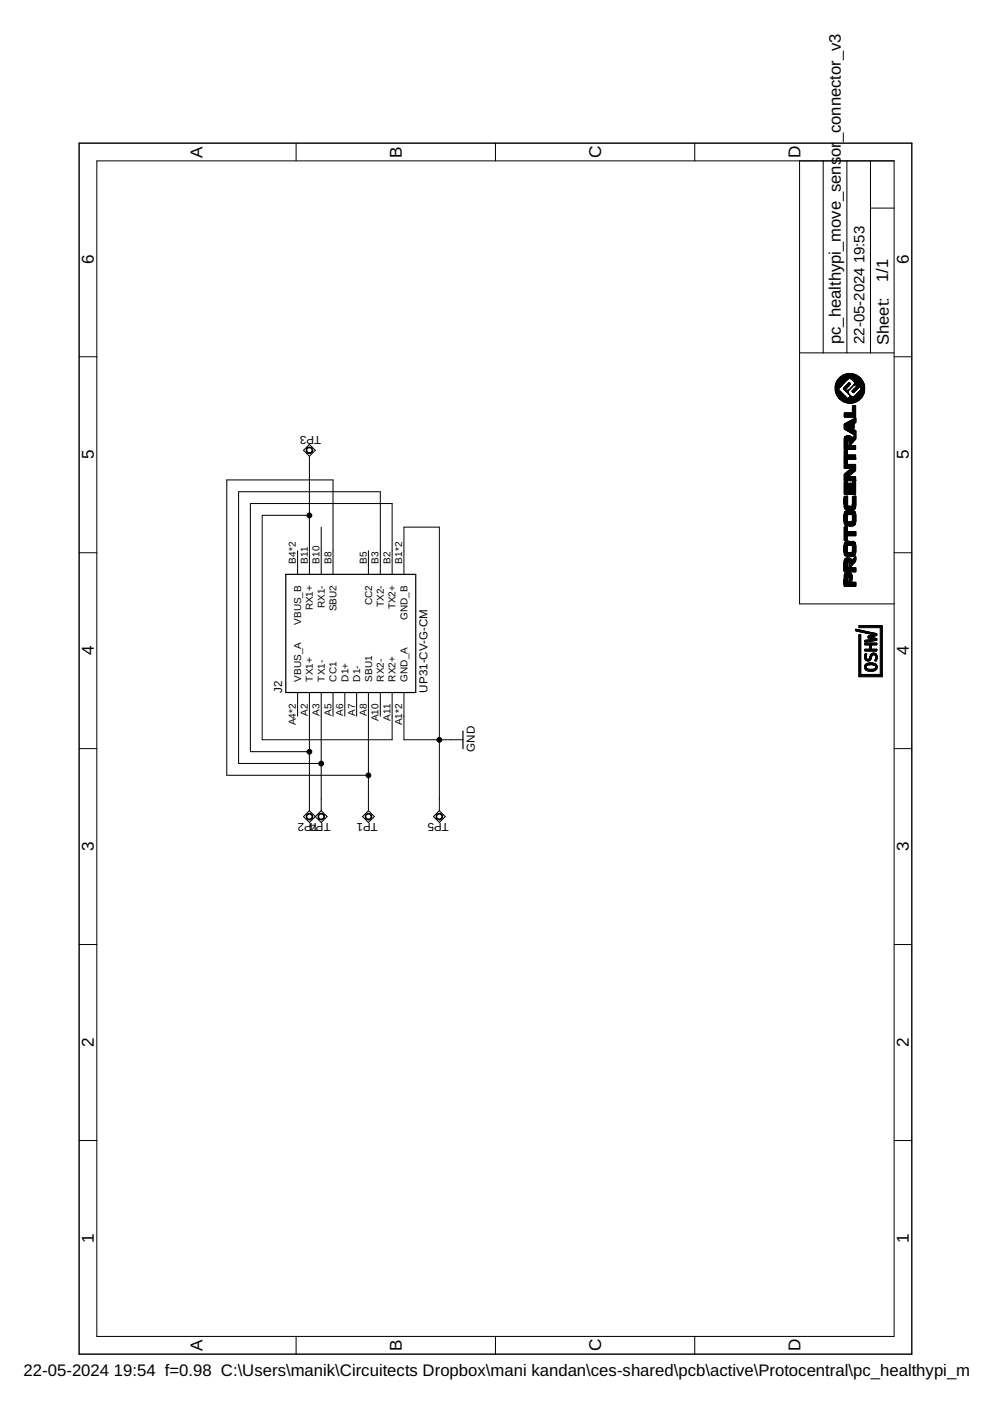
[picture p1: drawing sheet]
<svg xmlns="http://www.w3.org/2000/svg" width="210mm" height="297mm" viewBox="0 0 210 297" stroke-linecap="round" stroke-linejoin="round" font-family="sans-serif">
<g fill="none" stroke="#000" stroke-width=".21">
<path d="M20.5 34h168.7v248.7h-168.7zM62.7 30.3v3.7M104.8 30.3v3.7M147 30.3v3.7M169.2 34v93.8h20M174.2 34v40.7M179.2 34v40.7M184.2 34v40.7M184.2 44h5M16.7 75.5h3.8M169.2 74.7h20M189.2 75.5h3.7"/>
<path d="M64.2 95.3l1.3-1.3 1.2 1.3-1.2 1.2zM65.5 96.5v25M16.7 116.9h3.8M63 116.5v5M65.5 109h-10v47.5h27.5v-10M68 111.5v10M78 116.5v5M189.2 116.9h3.7M70.5 121.5v-20h-22.5v62.5h30M80.5 121.5v-17.5h-30v57.5h17.5M83 121.5v-15h-30v52.5h12.5M85.5 121.5v-10h7.5v60"/>
<path d="M16.7 158.4h3.8M63 146.5v5M65.5 146.5v25M68 146.5v25M70.5 146.5v5M73 146.5v5M75.5 146.5v5M78 146.5v25M80.5 146.5v5M85.5 146.5v10h12.5M189.2 158.4h3.7M65.5 171.5l-1.3 1.3 1.3 1.2 2.5-2.5"/>
<path d="M65.5 171.5l2.5 2.5 1.2-1.2-1.2-1.3M78 171.5l1.2 1.3-1.2 1.2-1.3-1.2zM93 171.5l1.2 1.3-1.2 1.2-1.3-1.2zM16.7 199.8h3.8M189.2 199.8h3.7M16.7 241.3h3.8M189.2 241.3h3.7M62.7 282.7v3.8M104.8 282.7v3.8M147 282.7v3.8"/>
</g>
<path d="M16.7 30.3h176.2v256.2h-176.2z" fill="none" stroke="#000" stroke-width=".3"/>
<g fill="#000" stroke="#000" stroke-width=".21">
<path d="M65 94.7a.7 .7 0 0 1 1.1 .3 .7 .7 0 0 1-.6 1v-.2a.55 .55 0 0 1-.5-.8 .55 .55 0 0 1 .9-.1 .55 .55 0 0 1-.2 .9 .62 .62 0 0 1-.9-.2 .62 .62 0 0 1 .2-.9z" fill-rule="evenodd"/>
<path d="M64.9 172.4a.71 .71 0 0 1 1.2 0 .71 .71 0 0 1-.6 1.1v-.2a.54 .54 0 0 1-.6-.7 .54 .54 0 0 1 .9-.2 .54 .54 0 0 1-.1 .9 .6 .6 0 0 1-.8-.1 .6 .6 0 0 1 0-.8z" fill-rule="evenodd"/>
<path d="M67.5 172.2a.7 .7 0 0 1 1.1 .3 .7 .7 0 0 1-.6 1v-.2a.54 .54 0 0 1-.6-.7 .54 .54 0 0 1 .9-.2 .54 .54 0 0 1-.1 .9 .61 .61 0 0 1-.9-.2 .61 .61 0 0 1 .2-.9z" fill-rule="evenodd"/>
<path d="M77.5 172.2a.7 .7 0 0 1 1.1 .3 .7 .7 0 0 1-.6 1v-.2a.54 .54 0 0 1-.6-.7 .54 .54 0 0 1 .9-.2 .54 .54 0 0 1-.2 .9 .61 .61 0 0 1-.8-.2 .61 .61 0 0 1 .2-.9z" fill-rule="evenodd"/>
<path d="M92.4 172.4a.71 .71 0 0 1 1.2 0 .71 .71 0 0 1-.6 1.1v-.2a.54 .54 0 0 1-.6-.7 .54 .54 0 0 1 .9-.2 .54 .54 0 0 1-.1 .9 .6 .6 0 0 1-.8-.1 .6 .6 0 0 1 0-.8z" fill-rule="evenodd"/>
<circle cx="65.5" cy="109.1" r=".51"/>
<circle cx="65.5" cy="159" r=".51"/>
<circle cx="93" cy="156.5" r=".51"/>
<circle cx="68" cy="161.5" r=".51"/>
<circle cx="78" cy="164" r=".51"/>
</g>
<path d="M60.5 121.5h27.5v25h-27.5zM98 154.6v3.8" fill="none" stroke="#000" stroke-width=".25"/>
<g fill="#000" stroke="#000" stroke-width=".21">
<path d="M176.7 81.6l.1 1.1zM176.8 81.3v1.6zM176.8 81.2l.1 1.9zM176.9 81v2.2zM176.9 80.9l.1 2.5zM177 80.8v2.7zM177 80.7l.1 2.8zM177.1 80.6v3.1zM177.1 80.5l.1 3.3zM177.2 80.5v3.3zM177.2 80.3v3.6zM177.3 80.3v3.6z"/>
<path d="M177.3 80.2l.1 3.9zM177.4 82.4v1.7zM177.4 80.2v2.1zM177.4 82.4l.1 1.8zM177.4 80.1l.1 2.2zM177.5 82.4v1.9zM177.5 80.1v2.1zM177.5 82.5l.1 1.8zM177.5 80l.1 2.2zM177.6 82.5v1.9zM177.6 79.9v2.2zM177.6 82.6l.1 1.8z"/>
<path d="M177.6 79.9l.1 2.2zM177.7 82.6v1.9zM177.7 79.8v2.2zM177.7 82.7l.1 1.8zM177.7 79.8l.1 2.2zM177.8 82.8v1.7zM177.8 79.8v2.1zM177.8 82.8l.1 1.7zM177.8 79.8l.1 2.1zM177.9 82.9v1.7zM177.9 79.7v2.1zM177.9 82.9l.1 1.7z"/>
<path d="M177.9 79.7l.1 2.1zM178 83v1.7zM178 79.6v2.1zM178 83l.1 1.7zM178 79.6l.1 2zM178.1 83.1v1.7zM178.1 79.6v2zM178.1 83.1l.1 1.7zM178.1 79.5l.1 2.1zM178.2 83.2v1.6zM178.2 79.5v2zM178.2 83.2l.1 1.7z"/>
<path d="M178.2 79.5l.1 1.9zM178.3 83.2v1.7zM178.3 79.4v1.9zM178.3 83.3l.1 1.6zM178.3 79.4l.1 1.9zM178.4 83.4v1.6zM178.4 79.4v1.9zM178.4 83.4l.1 1.6zM178.4 79.4l.1 1.8zM178.5 83.4v1.6zM178.5 82.1v.2zM178.5 79.3v1.9z"/>
<path d="M178.5 83.5l.1 1.5zM178.5 82.1l.1 .3zM178.5 79.3l.1 1.8zM178.6 83.6v1.4zM178.6 82v.4zM178.6 79.2v1.9zM178.6 98.3l.1 .8zM178.6 95.3l.1 2.9zM178.6 92.6l.1 2.5zM178.6 89.7l.1 1.1zM178.6 87.5l.1 .8zM178.6 83.6l.1 1.4z"/>
<path d="M178.6 82l.1 .5zM178.6 79.3l.1 1.7zM178.7 98.3v.8zM178.7 95.3v2.9zM178.7 92.5v2.6zM178.7 89.7v1.1zM178.7 87.4v.8zM178.7 83.7v1.3zM178.7 81.9v.6zM178.7 79.2v1.7zM178.7 98.3l.1 .8zM178.7 95.3l.1 2.9z"/>
<path d="M178.7 92.4l.1 2.7zM178.7 89.7l.1 1.1zM178.7 87.4l.1 .8zM178.7 83.7l.1 1.4zM178.7 81.9l.1 .7zM178.7 79.2l.1 1.7zM178.8 98.3v.8zM178.8 95.3v2.9zM178.8 92.4v2.7zM178.8 89.6v1.3zM178.8 87.4v.8zM178.8 83.8v1.3z"/>
<path d="M178.8 81.8v.7zM178.8 79.2v1.7zM178.8 98.3l.1 .8zM178.8 95.3l.1 2.9zM178.8 92.4l.1 2.7zM178.8 89.6l.1 1.3zM178.8 87.4l.1 .8zM178.8 83.8l.1 1.4zM178.8 81.7l.1 .8zM178.8 79.2l.1 1.6zM178.9 98.3v.8zM178.9 95.3v2.9z"/>
<path d="M178.9 92.3v2.8zM178.9 89.6v1.3zM178.9 87.4v.8zM178.9 83.8v1.4zM178.9 82.5v.2zM178.9 81.7v.7zM178.9 79.1v1.7zM178.9 98.3l.1 .8zM178.9 95.3l.1 2.9zM178.9 92.3l.1 2.8zM178.9 89.6l.1 1.4zM178.9 87.4l.1 .8z"/>
<path d="M178.9 83.9l.1 1.3zM178.9 82.5l.1 .3zM178.9 81.6l.1 .8zM178.9 79.1l.1 1.6zM179 98.3v.8zM179 95.3v2.9zM179 92.3v2.8zM179 89.5v1.5zM179 87.4v.8zM179 83.9v1.3zM179 82.5v.3zM179 81.6v.7z"/>
<path d="M179 79.2v1.4zM179 84v1.2zM179 79.1v1.5zM179.1 98.3v.8zM179.1 95.3v2.9zM179.1 92.2v2.9zM179.1 89.5v1.6zM179.1 87.4v.8zM179.1 84.1v1.1zM179.1 82.5v.4zM179.1 81.5v.7zM179.1 79.1v1.5z"/>
<path d="M179.1 98.3l.1 .8zM179.1 95.3l.1 2.9zM179.1 92.2l.1 2.9zM179.1 89.5l.1 1.6zM179.1 87.4l.1 .8zM179.1 84.1l.1 1.1zM179.1 82.6l.1 .4zM179.1 81.4l.1 .8zM179.1 79.1l.1 1.4zM179.2 98.3v.8zM179.2 95.3v2.9zM179.2 92.2v2.9z"/>
<path d="M179.2 89.4v1.7zM179.2 87.4v.8zM179.2 84.2v1.1zM179.2 82.5v.5zM179.2 81.4v.7zM179.2 79.1v1.4zM179.2 98.3l.1 .8zM179.2 95.3l.1 2.9zM179.2 92.2l.1 2.9zM179.2 89.4l.1 1.7zM179.2 87.4l.1 .8zM179.2 84.2l.1 1.1z"/>
<path d="M179.2 82.5l.1 .6zM179.2 81.3l.1 .8zM179.2 79.1l.1 1.3zM179.3 98.3v.8zM179.3 95.3v2.9zM179.3 92.2v2.9zM179.3 89.3v1.9zM179.3 87.4v.8zM179.3 84.2v1.1zM179.3 82.5v.6zM179.3 81.3v.7zM179.3 79.1v1.3z"/>
<path d="M179.3 98.3l.1 .8zM179.3 96.3l.1 .9zM179.3 92.2l.1 2.9zM179.3 89.3l.1 1.9zM179.3 87.4l.1 .8zM179.3 84.3l.1 .9zM179.3 82.5l.1 .6zM179.3 81.2l.1 .8zM179.3 79l.1 1.3zM179.4 98.3v.8zM179.4 96.3v.9zM179.4 94.3v.8z"/>
<path d="M179.4 92.2v1.1zM179.4 89.3v1.9zM179.4 87.4v.8zM179.4 84.4v.9zM179.4 82.6v.6zM179.4 81.2v.7zM179.4 79.1v1.1zM179.4 98.3l.1 .8zM179.4 96.3l.1 .9zM179.4 94.3l.1 .8zM179.4 92.2l.1 .8zM179.4 89.3l.1 1.9z"/>
<path d="M179.4 87.4l.1 .8zM179.4 84.3l.1 .9zM179.4 82.5l.1 .8zM179.4 81.2l.1 .7zM179.4 79.1l.1 1.1zM179.5 98.3v.8zM179.5 96.3v.9zM179.5 94.3v.8zM179.5 92.2v.8zM179.5 89.3v1.9zM179.5 87.4v.8zM179.5 84.2v1.1z"/>
<path d="M179.5 83.1v.2zM179.5 82.5v.3zM179.5 81.1v.7zM179.5 79.1v1.1zM179.5 98.3l.1 .8zM179.5 96.3l.1 .9zM179.5 94.3l.1 .8zM179.5 92.2l.1 .8zM179.5 90.3l.1 1zM179.5 89.2l.1 1zM179.5 87.4l.1 .8zM179.5 84.2l.1 1.1z"/>
<path d="M179.5 83.2l.1 .2zM179.5 82.5l.1 .2zM179.5 81l.1 .8zM179.5 79.1l.1 1.1zM179.6 98.3v.8zM179.6 96.3v.9zM179.6 94.3v.8zM179.6 92.2v.8zM179.6 90.3v1zM179.6 89.2v1zM179.6 87.4v.8zM179.6 84.2v1.1z"/>
<path d="M179.6 83.2v.2zM179.6 81v.7zM179.6 79.1v1zM179.6 98.3l.1 .8zM179.6 96.3l.1 .9zM179.6 94.3l.1 .8zM179.6 92.2l.1 1.2zM179.6 90.3l.1 1.1zM179.6 89.2l.1 1zM179.6 87.4l.1 .8zM179.6 84.1l.1 1.2zM179.6 80.9l.1 .8z"/>
<path d="M179.6 79.1l.1 1zM179.7 98.3v.8zM179.7 96.3v.9zM179.7 92.2v2.9zM179.7 90.3v1.1zM179.7 89.2v1zM179.7 87.4v.8zM179.7 84.1v1.2zM179.7 80.9v.7zM179.7 79.1v1zM179.7 98.3l.1 .8zM179.7 96.3l.1 .9z"/>
<path d="M179.7 92.2l.1 2.9zM179.7 90.4l.1 1zM179.7 89.1l.1 1zM179.7 87.4l.1 .8zM179.7 84l.1 1.3zM179.7 81l.1 .5zM179.7 79.1l.1 1zM179.8 98.3v.8zM179.8 96.3v.9zM179.8 92.2v2.9zM179.8 90.4v1.1zM179.8 89.1v1z"/>
<path d="M179.8 87.4v.8zM179.8 83.9v1.4zM179.8 81v.5zM179.8 79.1v1zM179.8 98.3l.1 .8zM179.8 96.3l.1 .9zM179.8 92.2l.1 2.9zM179.8 90.4l.1 1.1zM179.8 89l.1 1.1zM179.8 87.4l.1 .8zM179.8 83.9l.1 1.4zM179.8 81l.1 .4z"/>
<path d="M179.8 79.1l.1 1zM179.9 98.3v.8zM179.9 96.3v.9zM179.9 94.3v.8zM179.9 92.2v2zM179.9 90.5v1zM179.9 89v1.1zM179.9 87.4v.8zM179.9 83.8v1.5zM179.9 81.1v.3zM179.9 79.1v1zM179.9 98.3l.1 .8z"/>
<path d="M179.9 96.3l.1 .9zM179.9 94.3l.1 .8zM179.9 92.2l.1 1.9zM179.9 90.5l.1 1zM179.9 89l.1 1zM179.9 87.4l.1 .8zM179.9 83.8l.1 1.5zM179.9 81.2l.1 .1zM179.9 79.1l.1 1zM180 98.3v.8zM180 96.3v.9zM180 94.3v.8z"/>
<path d="M180 92.3v1.8zM180 90.6v1zM180 88.9v1.1zM180 87.4v.8zM180 83.7v1.6zM180 79.1v1zM180 98.3l.1 .8zM180 96.3l.1 .9zM180 94.3l.1 .8zM180 92.4l.1 1.6zM180 90.6l.1 1zM180 89l.1 1.4z"/>
<path d="M180 87.4l.1 .8zM180 83.8l.1 1.5zM180 79.1l.1 1.1zM180.1 96.3v.9zM180.1 94.3v.8zM180.1 92.4v1.6zM180.1 90.6v1zM180.1 88.9v1.5zM180.1 87.4v.8zM180.1 83.8v1.5zM180.1 79.1v1.1zM180.1 92.5v1.4z"/>
<path d="M180.2 96.3v.9zM180.2 94.3v.8zM180.2 92.6v1.3zM180.2 90.6v1.1zM180.2 88.9v1.6zM180.2 87.4v.8zM180.2 83.9v1.4zM180.2 79.1v1.1zM180.2 96.3l.1 .9zM180.2 94.3l.1 .8zM180.2 92.7l.1 1.1zM180.2 90.6l.1 1.1z"/>
<path d="M180.2 88.9l.1 1.6zM180.2 87.4l.1 .8zM180.2 83.9l.1 1.4zM180.2 79.1l.1 1.1zM180.3 96.3v.9zM180.3 94.3v.8zM180.3 92.7v1zM180.3 90.7v1zM180.3 88.8v1.7zM180.3 87.4v.8zM180.3 83.9v1.4zM180.3 82.7v.2z"/>
<path d="M180.3 79v1.3zM180.3 96.3l.1 .9zM180.3 94.3l.1 .8zM180.3 92.6l.1 1.1zM180.3 90.7l.1 1zM180.3 88.8l.1 1.7zM180.3 87.4l.1 .8zM180.3 83.9l.1 1.4zM180.3 82.7l.1 .2zM180.3 79.1l.1 1.3zM180.4 96.3v.9zM180.4 94.3v.8z"/>
<path d="M180.4 92.6v1.1zM180.4 90.7v1.1zM180.4 88.8v1.8zM180.4 85.9v2.4zM180.4 83.9v1.4zM180.4 82.6v.4zM180.4 79.1v1.3zM180.4 96.3l.1 .9zM180.4 94.3l.1 .8zM180.4 92.5l.1 1.1zM180.4 90.8l.1 1zM180.4 88.8l.1 1.8z"/>
<path d="M180.4 85.9l.1 2.4zM180.4 83.9l.1 1.4zM180.4 82.5l.1 .5zM180.4 79.1l.1 1.4zM180.5 98.3v1.7zM180.5 96.3v.9zM180.5 94.3v.8zM180.5 92.5v1.1zM180.5 90.8v1zM180.5 88.7v1.9zM180.5 85.9v2.4zM180.5 83.9v1.4z"/>
<path d="M180.5 82.5v.5zM180.5 79.1v1.4zM180.5 98.3l.1 1.7zM180.5 96.3l.1 .9zM180.5 94.3l.1 .8zM180.5 92.4l.1 1.1zM180.5 90.8l.1 1.1zM180.5 88.7l.1 1.9zM180.5 85.9l.1 2.4zM180.5 83.9l.1 1.4zM180.5 82.5l.1 .6zM180.5 79.1l.1 1.5z"/>
<path d="M180.6 98.3v1.6zM180.6 96.3v.9zM180.6 94.3v.8zM180.6 92.4v1.1zM180.6 90.8v1.1zM180.6 88.6v2zM180.6 85.9v2.4zM180.6 83.9v1.3zM180.6 82.4v.7zM180.6 79.2v1.4zM180.6 98.3l.1 1.6zM180.6 96.3l.1 .9z"/>
<path d="M180.6 94.3l.1 .8zM180.6 92.3l.1 1.1zM180.6 90.9l.1 1zM180.6 88.7l.1 2zM180.6 85.9l.1 2.4zM180.6 83.9l.1 1.3zM180.6 82.3l.1 .8zM180.6 79.2l.1 1.4zM180.7 98.3v1.6zM180.7 96.3v.9zM180.7 94.3v.8zM180.7 92.2v1.1z"/>
<path d="M180.7 90.9v1zM180.7 88.6v2zM180.7 85.8v2.5zM180.7 83.9v1.3zM180.7 82.3v.7zM180.7 81.3v.2zM180.7 79.1v1.6zM180.7 98.2l.1 1.6zM180.7 96.3l.1 .9zM180.7 94.3l.1 .8zM180.7 92.2l.1 1.1zM180.7 91l.1 1z"/>
<path d="M180.7 88.6l.1 1zM180.7 85.8l.1 2.5zM180.7 83.9l.1 1.3zM180.7 82.3l.1 .7zM180.7 81.3l.1 .2zM180.7 79.2l.1 1.6zM180.8 98.3v1.4zM180.8 96.3v.9zM180.8 94.3v.8zM180.8 92.1v1.1zM180.8 91v1zM180.8 88.5v1.1z"/>
<path d="M180.8 85.8v2.5zM180.8 83.8v1.4zM180.8 82.2v.7zM180.8 81.2v.2zM180.8 79.2v1.7zM180.8 98.3l.1 1.4zM180.8 96.3l.1 .9zM180.8 94.3l.1 .8zM180.8 92.1l.1 1.1zM180.8 91l.1 1zM180.8 88.5l.1 1.1zM180.8 85.8l.1 2.5z"/>
<path d="M180.8 83.8l.1 1.4zM180.8 82.1l.1 .8zM180.8 79.2l.1 2.2zM180.9 98.3v1.4zM180.9 96.3v.9zM180.9 94.3v.8zM180.9 92.1v1zM180.9 91v1zM180.9 88.5v1zM180.9 85.8v2.5zM180.9 83.7v1.5zM180.9 82.1v.7z"/>
<path d="M180.9 79.2v2.2zM180.9 98.3l.1 1.4zM180.9 96.3l.1 .9zM180.9 94.3l.1 .8zM180.9 91.1l.1 1.9zM180.9 88.5l.1 1zM180.9 85.8l.1 2.5zM180.9 83.7l.1 1.4zM180.9 82l.1 .8zM180.9 79.2l.1 2.2zM181 98.3v1.3zM181 96.3v.9z"/>
<path d="M181 94.3v.8zM181 91.1v1.9zM181 88.5v1zM181 85.8v2.5zM181 83.6v1.5zM181 82v.7zM181 79.2v2.2zM181 98.3l.1 1.3zM181 96.3l.1 .9zM181 94.3l.1 .8zM181 91.1l.1 1.8zM181 88.5l.1 .9z"/>
<path d="M181 85.8l.1 2.5zM181 83.6l.1 1.5zM181 81.9l.1 .8zM181 79.3l.1 2.1zM181.1 96.9v.3zM181.1 91.1v1.7zM181.1 88.4v1zM181.1 83.6v1.4zM181.1 81.9v.7zM181.1 79.3v2.1zM181.1 83.5l.1 1.6zM181.1 81.9l.1 .7z"/>
<path d="M181.1 79.3l.1 2.1zM181.2 83.4v1.6zM181.2 81.8v.7zM181.2 79.4v2.1zM181.2 83.4l.1 1.6zM181.2 81.7l.1 .8zM181.2 79.4l.1 2.1zM181.3 83.3v1.7zM181.3 81.7v.7zM181.3 79.4v2zM181.3 83.2l.1 1.7zM181.3 81.6l.1 .8z"/>
<path d="M181.3 79.4l.1 2zM181.4 83.2v1.7zM181.4 81.6v.7zM181.4 79.5v1.9zM181.4 83.2l.1 1.7zM181.4 81.6l.1 .7zM181.4 79.5l.1 1.9zM181.5 83.1v1.8zM181.5 79.5v2.7zM181.5 83.1l.1 1.7zM181.5 79.5l.1 2.7zM181.6 83v1.8z"/>
<path d="M181.6 79.6v2.5zM181.6 83l.1 1.8zM181.6 79.6l.1 2.5zM181.7 82.9v1.8zM181.7 79.7v2.4zM181.7 82.8l.1 1.9zM181.7 79.7l.1 2.3zM181.8 82.8v1.9zM181.8 79.8v2.2zM181.8 82.7l.1 1.9zM181.8 79.8l.1 2.1zM181.9 82.7v1.9z"/>
<path d="M181.9 79.8v2.1zM181.9 82.7v1.8zM181.9 79.9v2zM182 82.6v1.9zM182 79.9v2zM182 82.5l.1 1.9zM182 80l.1 2zM182.1 82.5v1.9zM182.1 80v2zM182.1 82.4l.1 1.9zM182.1 80.1l.1 2zM182.2 82.4v1.9z"/>
<path d="M182.2 80.1v2zM182.2 82.3l.1 1.9zM182.2 80.2l.1 2zM182.3 82.3v1.9zM182.3 80.3v2zM182.3 80.3l.1 3.8zM182.4 80.4v3.6zM182.4 80.5l.1 3.5zM182.5 80.5v3.4zM182.5 80.6l.1 3.2zM182.6 80.7v3zM182.6 80.8l.1 2.8z"/>
<path d="M182.7 80.9v2.6zM182.7 81l.1 2.4zM182.8 81.1v2.2zM182.8 81.3l.1 1.9zM182.9 81.5v1.5zM182.9 81.7l.1 1.1zM178.6 115.4v1.5zM178.6 108.9v1.4zM178.6 105.4v1.3zM178.6 115.1l.1 2.2zM178.6 111.5l.1 2.8zM178.6 108.5l.1 2.3z"/>
<path d="M178.6 105l.1 2.4zM178.6 101.9l.1 2.7zM178.6 100.4l.1 1.3zM178.7 114.9v2.5zM178.7 111.5v2.8zM178.7 108.4v2.5zM178.7 105v2.5zM178.7 101.9v2.7zM178.7 100.3v1.4zM178.7 114.8l.1 2.7zM178.7 111.5l.1 2.8zM178.7 108.3l.1 2.7z"/>
<path d="M178.7 105l.1 2.6zM178.7 101.9l.1 2.7zM178.7 100.3l.1 1.4zM178.8 114.7v2.8zM178.8 111.5v2.8zM178.8 108.2v2.8zM178.8 105v2.7zM178.8 101.9v2.7zM178.8 100.2v1.5zM178.8 114.7l.1 2.9zM178.8 111.5l.1 2.8zM178.8 108.2l.1 2.9z"/>
<path d="M178.8 105l.1 2.8zM178.8 101.9l.1 2.7zM178.8 100.1l.1 1.6zM178.9 114.6v3zM178.9 111.5v2.8zM178.9 108.1v3zM178.9 105v2.8zM178.9 101.9v2.7zM178.9 100.1v1.6zM178.9 114.6l.1 3zM178.9 111.5l.1 2.8zM178.9 108.1l.1 3.1z"/>
<path d="M178.9 105l.1 2.8zM178.9 101.9l.1 2.7zM178.9 100.1l.1 1.6zM179 114.6v3zM179 111.5v2.8zM179 108.1v3.1zM179 105v2.8zM179 101.9v2.7zM179 100.1v1.6zM179 114.6v3.1zM179 100v1.7zM179.1 114.6v3.1z"/>
<path d="M179.1 111.5v2.8zM179.1 108.1v3.1zM179.1 105v2.8zM179.1 101.9v2.7zM179.1 99.9v1.8zM179.1 114.6l.1 3.1zM179.1 111.5l.1 2.8zM179.1 108l.1 3.3zM179.1 105l.1 2.8zM179.1 101.9l.1 2.7zM179.1 99.9l.1 1.8zM179.2 114.5v3.3z"/>
<path d="M179.2 111.5v2.8zM179.2 108v3.3zM179.2 105v2.8zM179.2 101.9v2.7zM179.2 99.8v1.9zM179.2 114.5l.1 3.3zM179.2 111.5l.1 2.8zM179.2 108l.1 3.3zM179.2 105l.1 2.8zM179.2 101.9l.1 2.7zM179.2 99.8l.1 1.9zM179.3 114.5v3.3z"/>
<path d="M179.3 111.5v2.8zM179.3 108v3.3zM179.3 104.9v3zM179.3 101.9v2.7zM179.3 99.8v1.9zM179.3 118l.1 1.3zM179.3 116.9l.1 .9zM179.3 114.6l.1 .8zM179.3 112.5l.1 .8zM179.3 110.4l.1 .9zM179.3 108.1l.1 .8zM179.3 104.9l.1 3z"/>
<path d="M179.3 103.7l.1 .8zM179.3 99.8l.1 1.9zM179.4 118.1v.9zM179.4 116.9v.9zM179.4 114.5v.8zM179.4 112.5v.8zM179.4 110.4v.9zM179.4 108.1v.8zM179.4 107.1v.8zM179.4 103.7v.8zM179.4 99.7v2zM179.4 118l.1 .9z"/>
<path d="M179.4 116.9l.1 .9zM179.4 114.5l.1 .8zM179.4 112.5l.1 .8zM179.4 110.4l.1 .9zM179.4 108.1l.1 .8zM179.4 107.1l.1 .8zM179.4 103.7l.1 .8zM179.4 99.7l.1 2zM179.5 118v.9zM179.5 116.9v.9zM179.5 114.5v.8zM179.5 112.5v.8z"/>
<path d="M179.5 110.4v.9zM179.5 108.1v.8zM179.5 107.1v.8zM179.5 103.7v.8zM179.5 99.6v2.1zM179.5 118l.1 .9zM179.5 116.9l.1 .9zM179.5 114.5l.1 .8zM179.5 112.5l.1 .8zM179.5 110.4l.1 .9zM179.5 108.1l.1 .8zM179.5 107.1l.1 .8z"/>
<path d="M179.5 103.7l.1 .8zM179.5 102.2l.1 1.3zM179.5 99.6l.1 2.1zM179.6 118v.9zM179.6 116.9v.9zM179.6 114.5v.8zM179.6 112.5v.8zM179.6 110.4v.9zM179.6 108.1v.8zM179.6 107.1v.8zM179.6 103.7v.8zM179.6 102.2v1.3z"/>
<path d="M179.6 99.5v2.2zM179.6 118l.1 1.1zM179.6 116.9l.1 .9zM179.6 114.5l.1 .8zM179.6 112.5l.1 .8zM179.6 110.4l.1 .9zM179.6 108.1l.1 .8zM179.6 107.1l.1 .8zM179.6 103.7l.1 .8zM179.6 102.2l.1 1.3zM179.6 100.8l.1 .9zM179.6 99.5l.1 1.3z"/>
<path d="M179.7 116.9v.9zM179.7 114.5v.8zM179.7 112.5v.8zM179.7 110.4v.9zM179.7 108.1v.8zM179.7 107.1v.8zM179.7 103.7v.8zM179.7 102.2v1.3zM179.7 100.8v.9zM179.7 99.4v1.3zM179.7 116.9l.1 .9zM179.7 114.5l.1 .8z"/>
<path d="M179.7 112.5l.1 .8zM179.7 110.4l.1 .9zM179.7 108.1l.1 .8zM179.7 107.1l.1 .8zM179.7 103.7l.1 .8zM179.7 102.2l.1 1.3zM179.7 100.8l.1 .9zM179.7 99.4l.1 1.3zM179.8 116.9v.9zM179.8 114.6v.8zM179.8 112.5v.8zM179.8 110.4v.9z"/>
<path d="M179.8 108.1v.8zM179.8 107.1v.8zM179.8 103.7v.8zM179.8 102.2v1.3zM179.8 100.8v.9zM179.8 99.3v1.3zM179.8 116.9l.1 .9zM179.8 114.6l.1 .8zM179.8 112.5l.1 .8zM179.8 110.4l.1 .9zM179.8 108.1l.1 .8zM179.8 107.1l.1 .8z"/>
<path d="M179.8 103.7l.1 .8zM179.8 102.2l.1 1.3zM179.8 100.8l.1 .9zM179.8 99.4l.1 1.1zM179.9 116.9v.9zM179.9 114.6v.8zM179.9 112.5v.8zM179.9 110.4v.9zM179.9 108.1v.8zM179.9 107.1v.8zM179.9 103.7v.8zM179.9 102.2v1.3z"/>
<path d="M179.9 100.8v.9zM179.9 99.3v1.2zM179.9 118.1l.1 1.9zM179.9 116.9l.1 .9zM179.9 114.6l.1 .8zM179.9 112.5l.1 .8zM179.9 110.4l.1 .9zM179.9 108.1l.1 .8zM179.9 107.1l.1 .8zM179.9 103.7l.1 .8zM179.9 102.2l.1 1.3zM179.9 100.8l.1 .9z"/>
<path d="M179.9 99.3l.1 1.1zM180 118.1v1.9zM180 116.9v.9zM180 114.6v.8zM180 112.5v.8zM180 110.4v.9zM180 108.1v.8zM180 107.1v.8zM180 103.7v.8zM180 102.2v1.3zM180 100.8v.9zM180 99.2v1.2z"/>
<path d="M180 118.2l.1 1.7zM180 116.9l.1 .9zM180 114.6l.1 .8zM180 112.5l.1 .8zM180 110.4l.1 .9zM180 108.1l.1 .8zM180 107.1l.1 .8zM180 103.7l.1 .8zM180 102.2l.1 1.3zM180 100.8l.1 .9zM180 99.1l.1 1.3zM180.1 118.2v1.6z"/>
<path d="M180.1 116.9v.9zM180.1 114.6v.8zM180.1 112.5v.8zM180.1 110.4v.9zM180.1 108.1v.8zM180.1 107.1v.8zM180.1 103.7v.8zM180.1 102.2v1.3zM180.1 100.8v.9zM180.1 98.2v2.2zM180.1 118.3v1.4zM180.1 98.3v2z"/>
<path d="M180.2 118.4v1.3zM180.2 116.9v.9zM180.2 114.6v.8zM180.2 112.5v.8zM180.2 110.4v.9zM180.2 108.1v.8zM180.2 107.1v.8zM180.2 103.7v.8zM180.2 100.8v.9zM180.2 98.3v1.9zM180.2 118.6l.1 1.1zM180.2 116.9l.1 .9z"/>
<path d="M180.2 114.6l.1 .8zM180.2 112.5l.1 .8zM180.2 110.4l.1 .9zM180.2 108.1l.1 .8zM180.2 107.1l.1 .8zM180.2 103.7l.1 .8zM180.2 100.8l.1 .9zM180.2 98.3l.1 1.9zM180.3 118.6v1zM180.3 116.9v.9zM180.3 114.6v.8zM180.3 112.5v.8z"/>
<path d="M180.3 110.4v.9zM180.3 108.1v.8zM180.3 107.1v.8zM180.3 103.7v.8zM180.3 100.8v.9zM180.3 98.3v1.9zM180.3 118.5l.1 1zM180.3 116.6l.1 1.2zM180.3 114.6l.1 .8zM180.3 112.5l.1 .8zM180.3 110.1l.1 1.2zM180.3 108.1l.1 .8z"/>
<path d="M180.3 106.6l.1 1.3zM180.3 103.7l.1 .8zM180.3 100.8l.1 .9zM180.3 98.3l.1 1.9zM180.4 118.5v1zM180.4 114.5v3.3zM180.4 112.5v.8zM180.4 108v3.3zM180.4 105v2.9zM180.4 101.9v2.7zM180.4 100.8v.9zM180.4 98.3v1.8z"/>
<path d="M180.4 118.4l.1 1zM180.4 114.5l.1 3.3zM180.4 112.5l.1 .8zM180.4 108l.1 3.3zM180.4 105l.1 2.9zM180.4 101.9l.1 2.7zM180.4 100.8l.1 .9zM180.4 98.2l.1 1.9zM180.5 118.3v1.1zM180.5 114.5v3.3zM180.5 112.5v.8zM180.5 108v3.3z"/>
<path d="M180.5 105v2.8zM180.5 101.9v2.7zM180.5 100.8v.9zM180.5 118.3l.1 1zM180.5 114.5l.1 3.3zM180.5 112.5l.1 .8zM180.5 108.1l.1 3.1zM180.5 105l.1 2.8zM180.5 101.9l.1 2.7zM180.5 100.8l.1 .9zM180.6 118.2v1.1zM180.6 114.5v3.3z"/>
<path d="M180.6 112.5v.8zM180.6 108.1v3.1zM180.6 105v2.8zM180.6 101.9v2.7zM180.6 100.8v.9zM180.6 118.2l.1 1zM180.6 114.6l.1 3.1zM180.6 112.5l.1 .8zM180.6 108.1l.1 3.1zM180.6 105l.1 2.8zM180.6 101.9l.1 2.7zM180.6 100.8l.1 .9z"/>
<path d="M180.7 118.1v1zM180.7 114.6v3.1zM180.7 112.5v.8zM180.7 108.1v3.1zM180.7 105v2.8zM180.7 101.9v2.7zM180.7 100.8v.9zM180.7 118l.1 1.1zM180.7 114.6l.1 3zM180.7 112.5l.1 .8zM180.7 108.1l.1 3.1zM180.7 105l.1 2.8z"/>
<path d="M180.7 101.9l.1 2.7zM180.7 100.8l.1 .9zM180.8 118v1.1zM180.8 114.6v3zM180.8 112.5v.8zM180.8 108.1v3zM180.8 105v2.8zM180.8 101.9v2.7zM180.8 100.8v.9zM180.8 117.9l.1 1.1zM180.8 114.7l.1 2.9zM180.8 112.5l.1 .8z"/>
<path d="M180.8 108.2l.1 2.9zM180.8 104.9l.1 2.8zM180.8 101.9l.1 2.7zM180.8 100.8l.1 .9zM180.9 117.9v1.1zM180.9 114.7v2.8zM180.9 112.5v.8zM180.9 108.2v2.8zM180.9 104.9v2.8zM180.9 101.9v2.7zM180.9 100.8v.9zM180.9 117.8l.1 1.1z"/>
<path d="M180.9 114.8l.1 2.7zM180.9 112.5l.1 .8zM180.9 108.3l.1 2.7zM180.9 104.9l.1 2.8zM180.9 101.9l.1 2.7zM180.9 100.8l.1 .9zM181 117.8v1zM181 114.9v2.4zM181 112.5v.8zM181 108.4v2.5zM181 105v2.5zM181 101.9v2.7z"/>
<path d="M181 100.8v.9zM181 117.8l.1 1zM181 115l.1 2.2zM181 112.5l.1 .8zM181 108.5l.1 2.2zM181 104.9l.1 2.5zM181 101.9l.1 2.7zM181 100.8l.1 .9zM181.1 117.8v.8zM181.1 115.4v1.4zM181.1 112.5v.8zM181.1 108.8v1.6z"/>
<path d="M181.1 104.9v2.2zM181.1 101.5v.2zM178.6 122.6v1.1zM178.6 118.9v1.9zM178.6 121.7l.1 2.4zM178.6 118.5l.1 2.5zM178.7 121.5v2.5zM178.7 118.4v2.6zM178.7 121.4l.1 2.7zM178.7 118.3l.1 2.7zM178.8 121.3v2.8zM178.8 118.2v2.8z"/>
<path d="M178.8 121.3l.1 2.8zM178.8 118.2l.1 2.8zM178.9 121.2v2.8zM178.9 118.2v2.8zM178.9 121.2l.1 2.8zM178.9 118.2l.1 2.8zM179 121.2v2.8zM179 118.1v2.9zM179.1 121.2v2.8zM179.1 118v3zM179.1 121.2l.1 2.8zM179.1 118l.1 3z"/>
<path d="M179.2 121.2v2.8zM179.2 118v3zM179.2 121.2l.1 2.8zM179.2 118l.1 3zM179.3 121.2v2.8zM179.3 118v3zM179.3 121.2l.1 2.8zM179.3 119.8l.1 1.2zM179.4 123.1v.9zM179.4 121.2v.9zM179.4 120.1v.9zM179.4 123.1l.1 .9z"/>
<path d="M179.4 121.2l.1 .8zM179.4 120.1l.1 .9zM179.5 123.1v.9zM179.5 121.2v.8zM179.5 120.1v.9zM179.5 123.1l.1 .9zM179.5 121.2l.1 .8zM179.5 120.1l.1 .9zM179.6 123.1v.9zM179.6 121.2v.8zM179.6 120.1v.9zM179.6 123.1l.1 .9z"/>
<path d="M179.6 121.1l.1 1.1zM179.6 120.1l.1 .9zM179.7 121.2v2.8zM179.7 118v3zM179.7 121.2l.1 2.8zM179.7 118l.1 3zM179.8 121.2v2.8zM179.8 118.1v2.9zM179.8 121.2l.1 2.8zM179.8 118.1l.1 2.9zM179.9 121.2v2.8zM179.9 118.1v2.9z"/>
<path d="M179.9 123.1l.1 .9zM179.9 121.2l.1 1.9zM179.9 120.1l.1 .9zM180 123.1v.9zM180 121.3v1.7zM180 120.1v.9zM180 123.1l.1 .9zM180 121.3l.1 1.7zM180 120.1l.1 .9zM180.1 123.1v.9zM180.1 121.3v1.6zM180.1 120.1v.9z"/>
<path d="M180.1 121.4v1.5zM180.2 123.1v.9zM180.2 121.5v1.3zM180.2 120.1v.9zM180.2 123.1l.1 .9zM180.2 121.6l.1 1.1zM180.2 120.1l.1 .9zM180.3 123.1v.9zM180.3 121.6v1.1zM180.3 120.1v.9zM180.3 123.1l.1 .9zM180.3 121.8l.1 .8z"/>
<path d="M180.3 120.1l.1 .9zM180.4 123.1v.9zM180.4 120.1v.9zM180.4 123.1l.1 .9zM180.4 120.1l.1 .9zM180.5 123.1v.9zM180.5 120.1v.9zM180.5 123.2l.1 .8zM180.5 120.1l.1 .9zM180.6 123.2v.8zM180.6 120.1v.9zM180.6 123.2l.1 .8z"/>
<path d="M180.6 120.1l.1 .9zM180.7 123.2v.8zM180.7 120.1v.9zM180.7 123.2l.1 .8zM180.7 120.1l.1 .9zM180.8 123.2v.8zM180.8 120.1v.9zM180.8 123.2l.1 .8zM180.8 120.1l.1 .9zM180.9 123.2v.8zM180.9 120.1v.9zM180.9 123.2l.1 .8z"/>
<path d="M180.9 120.1l.1 .9zM181 123.2v.8zM181 120.1v.9zM181 123.2l.1 .8zM181 120.1l.1 .9zM181.1 133.1v.4zM181.1 123.2v.8zM181.1 120.1v.9zM181.1 133.1l.1 .4zM181.2 133.2v.3zM181.2 133.2l.1 .3zM181.3 133.2v.3z"/>
<path d="M181.3 133.2l.1 .3zM181.4 133.2v.3zM181.4 133.2l.1 .3zM181.5 133.2v.4zM181.5 133.2l.1 .4zM181.6 133.2v.4zM181.6 133.2l.1 .4zM181.7 133.2v.4zM181.7 133.2l.1 .4zM181.7 132.3h4.5v.5h-4.5zM181.8 133.2v.4zM181.8 133.2l.1 .4z"/>
<path d="M181.9 133.3v.3zM181.9 133.3v.4zM182 133.3v.4zM182 133.3l.1 .4zM182.1 133.3v.4zM182.1 133.3l.1 .4zM182.2 133.3v.4zM182.2 133.3l.1 .4zM182.3 133.3v.4zM182.3 133.4l.1 .3zM182.4 133.4v.3zM182.4 133.4l.1 .4z"/>
<path d="M182.5 133.4v.4zM182.5 133.5l.1 .3zM182.6 133.5v.3zM182.6 133.5l.1 .3zM182.7 133.5v.3zM182.7 133.5l.1 .3zM182.8 133.5v.3zM182.8 133.5l.1 .3zM182.9 133.5v.3zM182.9 138.8l.1 .3zM182.9 133.5l.1 .4zM183 138.5v.8z"/>
<path d="M183 137.4v.3zM183 136.1v.3zM183 135.5v.3zM183 133.5v.4zM183 138.4v1zM183 135.4v.4zM183.1 138.3v1.3zM183.1 137.4v.3zM183.1 136.1v.3zM183.1 135.4v.4zM183.1 133.5v.4zM183.1 138.3l.1 1.3z"/>
<path d="M183.1 137.4l.1 .3zM183.1 136.1l.1 .3zM183.1 135.4l.1 .4zM183.1 133.6l.1 .3zM183.2 138.3v1.3zM183.2 137.4v.3zM183.2 136.1v.3zM183.2 135.4v.4zM183.2 133.6v.3zM183.2 138.3l.1 1.4zM183.2 137.4l.1 .3zM183.2 136.1l.1 .3z"/>
<path d="M183.2 135.4l.1 .4zM183.2 133.6l.1 .3zM183.3 139.2v.5zM183.3 138.3v.3zM183.3 137.4v.3zM183.3 136.1v.3zM183.3 135.4v.4zM183.3 133.6v.3zM183.3 139.3l.1 .5zM183.3 138.3l.1 .2zM183.3 137.4l.1 .3zM183.3 136.1l.1 .3z"/>
<path d="M183.3 135.4l.1 .4zM183.3 133.6l.1 .3zM183.4 139.4v.4zM183.4 138.3v.2zM183.4 137.4v.3zM183.4 136.1v.3zM183.4 135.4v.4zM183.4 133.6v.4zM183.4 139.4l.1 .4zM183.4 137.4l.1 .3zM183.4 136.1l.1 .3zM183.4 135.4l.1 .4z"/>
<path d="M183.4 133.6l.1 .4zM183.5 139.4v.4zM183.5 137.4v.3zM183.5 136.1v.3zM183.5 135.4v.4zM183.5 133.6v.4zM183.5 139.4l.1 .4zM183.5 137.4l.1 .3zM183.5 136.1l.1 .3zM183.5 135.4l.1 .4zM183.5 133.6l.1 .4zM183.6 139.5v.3z"/>
<path d="M183.6 137.4v.3zM183.6 136.1v.3zM183.6 135.4v.4zM183.6 133.6v.4zM183.6 139.5l.1 .3zM183.6 137.4l.1 .3zM183.6 136.1l.1 .3zM183.6 135.4l.1 .3zM183.6 133.6l.1 .4zM183.7 139.5v.3zM183.7 137.4v.3zM183.7 136.1v.3z"/>
<path d="M183.7 135.4v.3zM183.7 134.6v.3zM183.7 133.7v.3zM183.7 139.4v.4zM183.7 134.5v.5zM183.8 139.4v.4zM183.8 137.4v.3zM183.8 136.1v.3zM183.8 135.4v.3zM183.8 134.5v.5zM183.8 133.7v.3zM183.8 139.4l.1 .4z"/>
<path d="M183.8 137.4l.1 .3zM183.8 136.1l.1 .3zM183.8 135.4l.1 .3zM183.8 134.5l.1 .5zM183.8 133.7l.1 .3zM183.9 139.4v.4zM183.9 137.4v.3zM183.9 136.1v.3zM183.9 135.4v.3zM183.9 134.5v.5zM183.9 133.7v.4zM183.9 139.3l.1 .5z"/>
<path d="M183.9 137.4l.1 .3zM183.9 136.1l.1 .3zM183.9 135.4l.1 .3zM183.9 134.5l.1 .5zM183.9 133.8l.1 .3zM184 139.2v.6zM184 137.4v.3zM184 136.1v.3zM184 135.4v.3zM184 134.5v.5zM184 133.8v.3zM184 139l.1 .8z"/>
<path d="M184 136l.1 1.7zM184 135.4l.1 .3zM184 134.5l.1 .5zM184 133.8l.1 .3zM184.1 138.9v.8zM184.1 136v1.7zM184.1 135.4v.3zM184.1 134.5v.5zM184.1 133.8v.3zM184.1 138.7v1zM184.1 134.5v.6zM184.2 138.5v1.1z"/>
<path d="M184.2 136v1.7zM184.2 135.4v.3zM184.2 134.5v.6zM184.2 133.8v.3zM184.2 138.5l.1 1.1zM184.2 136l.1 1.7zM184.2 135.4l.1 .3zM184.2 134.8l.1 .3zM184.2 134.5l.1 .2zM184.2 133.8l.1 .3zM184.3 138.4v1.1zM184.3 136v1.7z"/>
<path d="M184.3 135.3v.3zM184.3 134.8v.3zM184.3 134.5v.2zM184.3 133.8v.3zM184.3 138.3l.1 1.1zM184.3 136l.1 1.7zM184.3 135.3l.1 .3zM184.3 134.8l.1 .3zM184.3 134.5l.1 .2zM184.3 133.8l.1 .4zM184.4 138.3v.9zM184.4 137.4v.3z"/>
<path d="M184.4 136.1v.3zM184.4 135.3v.3zM184.4 134.9v.2zM184.4 134.5v.2zM184.4 133.9v.3zM184.4 138.2l.1 .8zM184.4 137.4l.1 .3zM184.4 136.1l.1 .3zM184.4 135.3l.1 .3zM184.4 134.9l.1 .2zM184.4 134.4l.1 .3zM184.4 133.9l.1 .3z"/>
<path d="M184.5 138.2v.6zM184.5 137.4v.3zM184.5 136.1v.3zM184.5 135.3v.3zM184.5 134.9v.2zM184.5 134.4v.3zM184.5 133.9v.3zM184.5 138.2l.1 .5zM184.5 137.4l.1 .3zM184.5 136.1l.1 .3zM184.5 135.3l.1 .3zM184.5 134.9l.1 .2z"/>
<path d="M184.5 134.4l.1 .3zM184.5 133.9l.1 .3zM184.6 138.2v.4zM184.6 137.4v.3zM184.6 136.1v.3zM184.6 135.3v.3zM184.6 134.9v.3zM184.6 134.4v.3zM184.6 133.9v.3zM184.6 138.2l.1 .4zM184.6 137.4l.1 .3zM184.6 136.1l.1 .3z"/>
<path d="M184.6 135.3l.1 .3zM184.6 134.9l.1 .3zM184.6 134.3l.1 .3zM184.6 133.9l.1 .3zM184.7 138.2v.4zM184.7 137.4v.3zM184.7 136.1v.3zM184.7 135.3v.3zM184.7 134.9v.3zM184.7 134.3v.3zM184.7 133.9v.3zM184.7 138.2l.1 .3z"/>
<path d="M184.7 137.4l.1 .3zM184.7 136.1l.1 .3zM184.7 135.3l.1 .3zM184.7 134.9l.1 .3zM184.7 134.3l.1 .3zM184.7 133.9l.1 .3zM184.8 138.2v.3zM184.8 137.4v.3zM184.8 136.1v.3zM184.8 135.3v.3zM184.8 134.9v.3zM184.8 134.3v.3z"/>
<path d="M184.8 133.9v.3zM184.8 135v.6zM184.8 133.9v.4zM184.9 138.2v.3zM184.9 137.4v.3zM184.9 136.1v.3zM184.9 135v.6zM184.9 133.9v.7zM184.9 138.2l.1 .3zM184.9 137.4l.1 .3zM184.9 136.1l.1 .3zM184.9 135l.1 .6z"/>
<path d="M184.9 133.9l.1 .7zM185 138.2v.3zM185 137.4v.3zM185 136.1v.3zM185 135v.6zM185 133.9v.7zM185 138.2l.1 .3zM185 137.4l.1 .3zM185 136.1l.1 .3zM185 135l.1 .6zM185 133.9l.1 .7zM185.1 138.2v.4z"/>
<path d="M185.1 137.4v.3zM185.1 136.1v.3zM185.1 135v.6zM185.1 134v.5zM185.1 139.6l.1 .2zM185.1 138.2l.1 .4zM185.1 137.4l.1 .3zM185.1 136.1l.1 .3zM185.1 135l.1 .6zM185.1 134l.1 .5zM185.2 139.6v.2zM185.2 138.2v.5z"/>
<path d="M185.2 137.4v.3zM185.2 136.1v.3zM185.2 135v.6zM185.2 134v.5zM185.2 139.4l.1 .4zM185.2 138.2l.1 .5zM185.2 137.4l.1 .3zM185.2 136.1l.1 .3zM185.2 135l.1 .6zM185.2 134l.1 .5zM185.3 139.3v.5zM185.3 138.3v.6z"/>
<path d="M185.3 137.4v.3zM185.3 136.1v.3zM185.3 135v.5zM185.3 134v.5zM185.3 138.3l.1 1.5zM185.3 137.4l.1 .3zM185.3 136.1l.1 .3zM185.3 135l.1 .5zM185.3 134l.1 .5zM185.4 138.3v1.5zM185.4 137.4v.3zM185.4 136.1v.3z"/>
<path d="M185.4 135v.5zM185.4 134v.5zM185.4 138.4l.1 1.4zM185.4 137.4l.1 .3zM185.4 136.1l.1 .3zM185.4 135.1l.1 .4zM185.4 134l.1 .5zM185.5 138.5v1.3zM185.5 137.4v.3zM185.5 136.1v.3zM185.5 135.1v.4zM185.5 134v.4z"/>
<path d="M185.5 138.6v1zM185.5 134.1v.3zM185.6 138.7v.7zM181.7 134.3h.5v8.9h-.5zM182.2 142.7h4.5v.5h-4.5zM182.9 141l.1 .3zM183 140.8v.6zM183 140.7v.8zM183.1 140.6v1zM183.1 140.6l.1 1.1zM183.2 140.5v1.2zM183.2 140.5l.1 1.3z"/>
<path d="M183.3 141.3v.5zM183.3 140.4v.5zM183.3 141.4l.1 .5zM183.3 140.5l.1 .3zM183.4 141.5v.3zM183.4 140.4v.4zM183.4 141.5l.1 .4zM183.4 140.4l.1 .4zM183.5 141.5v.4zM183.5 140.4v.3zM183.5 141.5l.1 .4zM183.5 140.4l.1 .3z"/>
<path d="M183.6 141.6v.3zM183.6 140.4v.3zM183.6 141.6l.1 .3zM183.6 140.3l.1 .4zM183.7 141.6v.3zM183.7 140.3v.4zM183.8 141.5v.5zM183.8 140.3v.4zM183.8 141.6l.1 .4zM183.8 140.3l.1 .4zM183.9 141.6v.4zM183.9 140.2v.5z"/>
<path d="M183.9 141.6l.1 .4zM183.9 140.2l.1 .5zM184 141.6v.4zM184 140.3v.3zM184 141.6l.1 .4zM184 140.3l.1 .3zM184.1 141.6v.4zM184.1 140.3v.3zM184.2 141.6v.4zM184.2 140.3v.3zM184.2 141.6l.1 .4zM184.2 140.3l.1 .3z"/>
<path d="M184.3 141.6v.4zM184.3 140.3v.3zM184.3 141.6l.1 .4zM184.3 140.3l.1 .3zM184.4 141.6v.4zM184.4 140.3v.3zM184.4 141.6l.1 .4zM184.4 140.3l.1 .3zM184.5 141.6v.4zM184.5 140.3v.3zM184.5 141.6l.1 .4zM184.5 140.3l.1 .3z"/>
<path d="M184.6 141.6v.4zM184.6 140.3v.3zM184.6 141.6l.1 .4zM184.6 140.2l.1 .5zM184.7 141.6v.4zM184.7 140.3v.4zM184.7 141.6l.1 .4zM184.7 140.3l.1 .4zM184.8 141.5v.5zM184.8 140.3v.4zM184.8 141.6v.3zM184.9 141.6v.3z"/>
<path d="M184.9 140.3v.4zM184.9 141.6l.1 .3zM184.9 140.4l.1 .3zM185 141.6v.3zM185 140.4v.3zM185 141.5l.1 .4zM185 140.4l.1 .3zM185.1 141.5v.4zM185.1 140.4v.4zM185.1 141.4l.1 .5zM185.1 140.4l.1 .4zM185.2 141.4v.5z"/>
<path d="M185.2 140.4v.4zM185.2 141.3l.1 .5zM185.2 140.4l.1 .5zM185.3 141.2v.6zM185.3 140.4v.6zM185.3 140.5l.1 1.3zM185.4 140.5v1.2zM185.4 140.6l.1 1zM185.5 140.7v.9zM185.5 140.7v.8zM185.6 140.9v.5zM186.2 132.4h.5v10.3h-.5z"/>
</g>
<g font-size="3.6">
<text x="42.8" y="33.4" transform="rotate(-90 42.8 33.4)">A</text>
<text x="85" y="33.4" transform="rotate(-90 85 33.4)">B</text>
<text x="127.2" y="33.5" transform="rotate(-90 127.2 33.5)">C</text>
<text x="169.4" y="33.5" transform="rotate(-90 169.4 33.5)">D</text>
<text x="19.9" y="55.8" transform="rotate(-90 19.9 55.8)">6</text>
<text x="192.3" y="55.8" transform="rotate(-90 192.3 55.8)">6</text>
<text x="19.9" y="97.2" transform="rotate(-90 19.9 97.2)">5</text>
<text x="192.3" y="97.2" transform="rotate(-90 192.3 97.2)">5</text>
<text x="19.9" y="138.7" transform="rotate(-90 19.9 138.7)">4</text>
<text x="192.3" y="138.7" transform="rotate(-90 192.3 138.7)">4</text>
<text x="19.9" y="180.1" transform="rotate(-90 19.9 180.1)">3</text>
<text x="192.3" y="180.1" transform="rotate(-90 192.3 180.1)">3</text>
<text x="19.9" y="221.6" transform="rotate(-90 19.9 221.6)">2</text>
<text x="192.3" y="221.6" transform="rotate(-90 192.3 221.6)">2</text>
<text x="19.9" y="263" transform="rotate(-90 19.9 263)">1</text>
<text x="192.3" y="263" transform="rotate(-90 192.3 263)">1</text>
<text x="42.8" y="285.8" transform="rotate(-90 42.8 285.8)">A</text>
<text x="85" y="285.8" transform="rotate(-90 85 285.8)">B</text>
<text x="127.2" y="285.9" transform="rotate(-90 127.2 285.9)">C</text>
<text x="169.4" y="285.9" transform="rotate(-90 169.4 285.9)">D</text>
</g>
<g font-size="3.5">
<text x="177.9" y="33.2" transform="rotate(-90 177.9 33.2)">or</text>
<text x="177.9" y="30.1" transform="rotate(-90 177.9 30.1)">_connector_v3</text>
<text x="187.9" y="59.7" transform="rotate(-90 187.9 59.7)">1/1</text>
<text x="177.9" y="72.8" transform="rotate(-90 177.9 72.8)">pc_healthypi_move_sens</text>
<text x="188.1" y="73" transform="rotate(-90 188.1 73)">Sheet:</text>
<text x="5" y="291">22-05-2024</text>
<text x="24.1" y="291">19:54 f=0.98 C:\Users\manik\Circuitects Dropbox\mani kandan\ces-shared\pcb\active\Protocentral\pc_healthypi_move</text>
</g>
<g font-size="3.2">
<text x="182.9" y="55.7" transform="rotate(-90 182.9 55.7)">19:53</text>
<text x="182.9" y="72.8" transform="rotate(-90 182.9 72.8)">22-05-2024</text>
</g>
<g font-size="2.5">
<text x="68" y="92.2" transform="rotate(-180 68 92.2)">TP3</text>
<text x="59.7" y="146.5" transform="rotate(-90 59.7 146.5)">J2</text>
<text x="90.5" y="146.5" transform="rotate(-90 90.5 146.5)">UP31-CV-G-CM</text>
<text x="100.5" y="159" transform="rotate(-90 100.5 159)">GND</text>
<text x="70" y="174.1" transform="rotate(-180 70 174.1)">TPT4P2</text>
<text x="80" y="174.1" transform="rotate(-180 80 174.1)">TP1</text>
<text x="95" y="174.1" transform="rotate(-180 95 174.1)">TP5</text>
</g>
<g font-size="2.1">
<text x="62.6" y="119.2" transform="rotate(-90 62.6 119.2)">B4*2</text>
<text x="65.1" y="119.2" transform="rotate(-90 65.1 119.2)">B11</text>
<text x="67.6" y="119.2" transform="rotate(-90 67.6 119.2)">B10</text>
<text x="70.1" y="119.2" transform="rotate(-90 70.1 119.2)">B8</text>
<text x="77.6" y="119.2" transform="rotate(-90 77.6 119.2)">B5</text>
<text x="80.1" y="119.2" transform="rotate(-90 80.1 119.2)">B3</text>
<text x="82.6" y="119.2" transform="rotate(-90 82.6 119.2)">B2</text>
<text x="85.1" y="119.2" transform="rotate(-90 85.1 119.2)">B1*2</text>
<text x="66.2" y="129.2" transform="rotate(-90 66.2 129.2)">RX1+</text>
<text x="68.7" y="128.6" transform="rotate(-90 68.7 128.6)">RX1-</text>
<text x="71.2" y="129.4" transform="rotate(-90 71.2 129.4)">SBU2</text>
<text x="78.7" y="128.1" transform="rotate(-90 78.7 128.1)">CC2</text>
<text x="81.2" y="128.4" transform="rotate(-90 81.2 128.4)">TX2-</text>
<text x="83.7" y="128.9" transform="rotate(-90 83.7 128.9)">TX2+</text>
<text x="86.2" y="131.1" transform="rotate(-90 86.2 131.1)">GND_B</text>
<text x="63.7" y="132.2" transform="rotate(-90 63.7 132.2)">VBUS_B</text>
<text x="63.7" y="144.2" transform="rotate(-90 63.7 144.2)">VBUS_A</text>
<text x="66.2" y="144.2" transform="rotate(-90 66.2 144.2)">TX1+</text>
<text x="68.7" y="144.2" transform="rotate(-90 68.7 144.2)">TX1-</text>
<text x="71.2" y="144.2" transform="rotate(-90 71.2 144.2)">CC1</text>
<text x="73.7" y="144.2" transform="rotate(-90 73.7 144.2)">D1+</text>
<text x="76.2" y="144.2" transform="rotate(-90 76.2 144.2)">D1-</text>
<text x="78.7" y="144.2" transform="rotate(-90 78.7 144.2)">SBU1</text>
<text x="81.2" y="144.2" transform="rotate(-90 81.2 144.2)">RX2-</text>
<text x="83.7" y="144.2" transform="rotate(-90 83.7 144.2)">RX2+</text>
<text x="86.2" y="144.2" transform="rotate(-90 86.2 144.2)">GND_A</text>
<text x="62.6" y="153.4" transform="rotate(-90 62.6 153.4)">A4*2</text>
<text x="65.1" y="151.4" transform="rotate(-90 65.1 151.4)">A2</text>
<text x="67.6" y="151.4" transform="rotate(-90 67.6 151.4)">A3</text>
<text x="70.1" y="151.4" transform="rotate(-90 70.1 151.4)">A5</text>
<text x="72.6" y="151.4" transform="rotate(-90 72.6 151.4)">A6</text>
<text x="75.1" y="151.4" transform="rotate(-90 75.1 151.4)">A7</text>
<text x="77.6" y="151.4" transform="rotate(-90 77.6 151.4)">A8</text>
<text x="80.1" y="152.6" transform="rotate(-90 80.1 152.6)">A10</text>
<text x="82.6" y="152.5" transform="rotate(-90 82.6 152.5)">A11</text>
<text x="85.1" y="153.4" transform="rotate(-90 85.1 153.4)">A1*2</text>
</g>
</svg>
